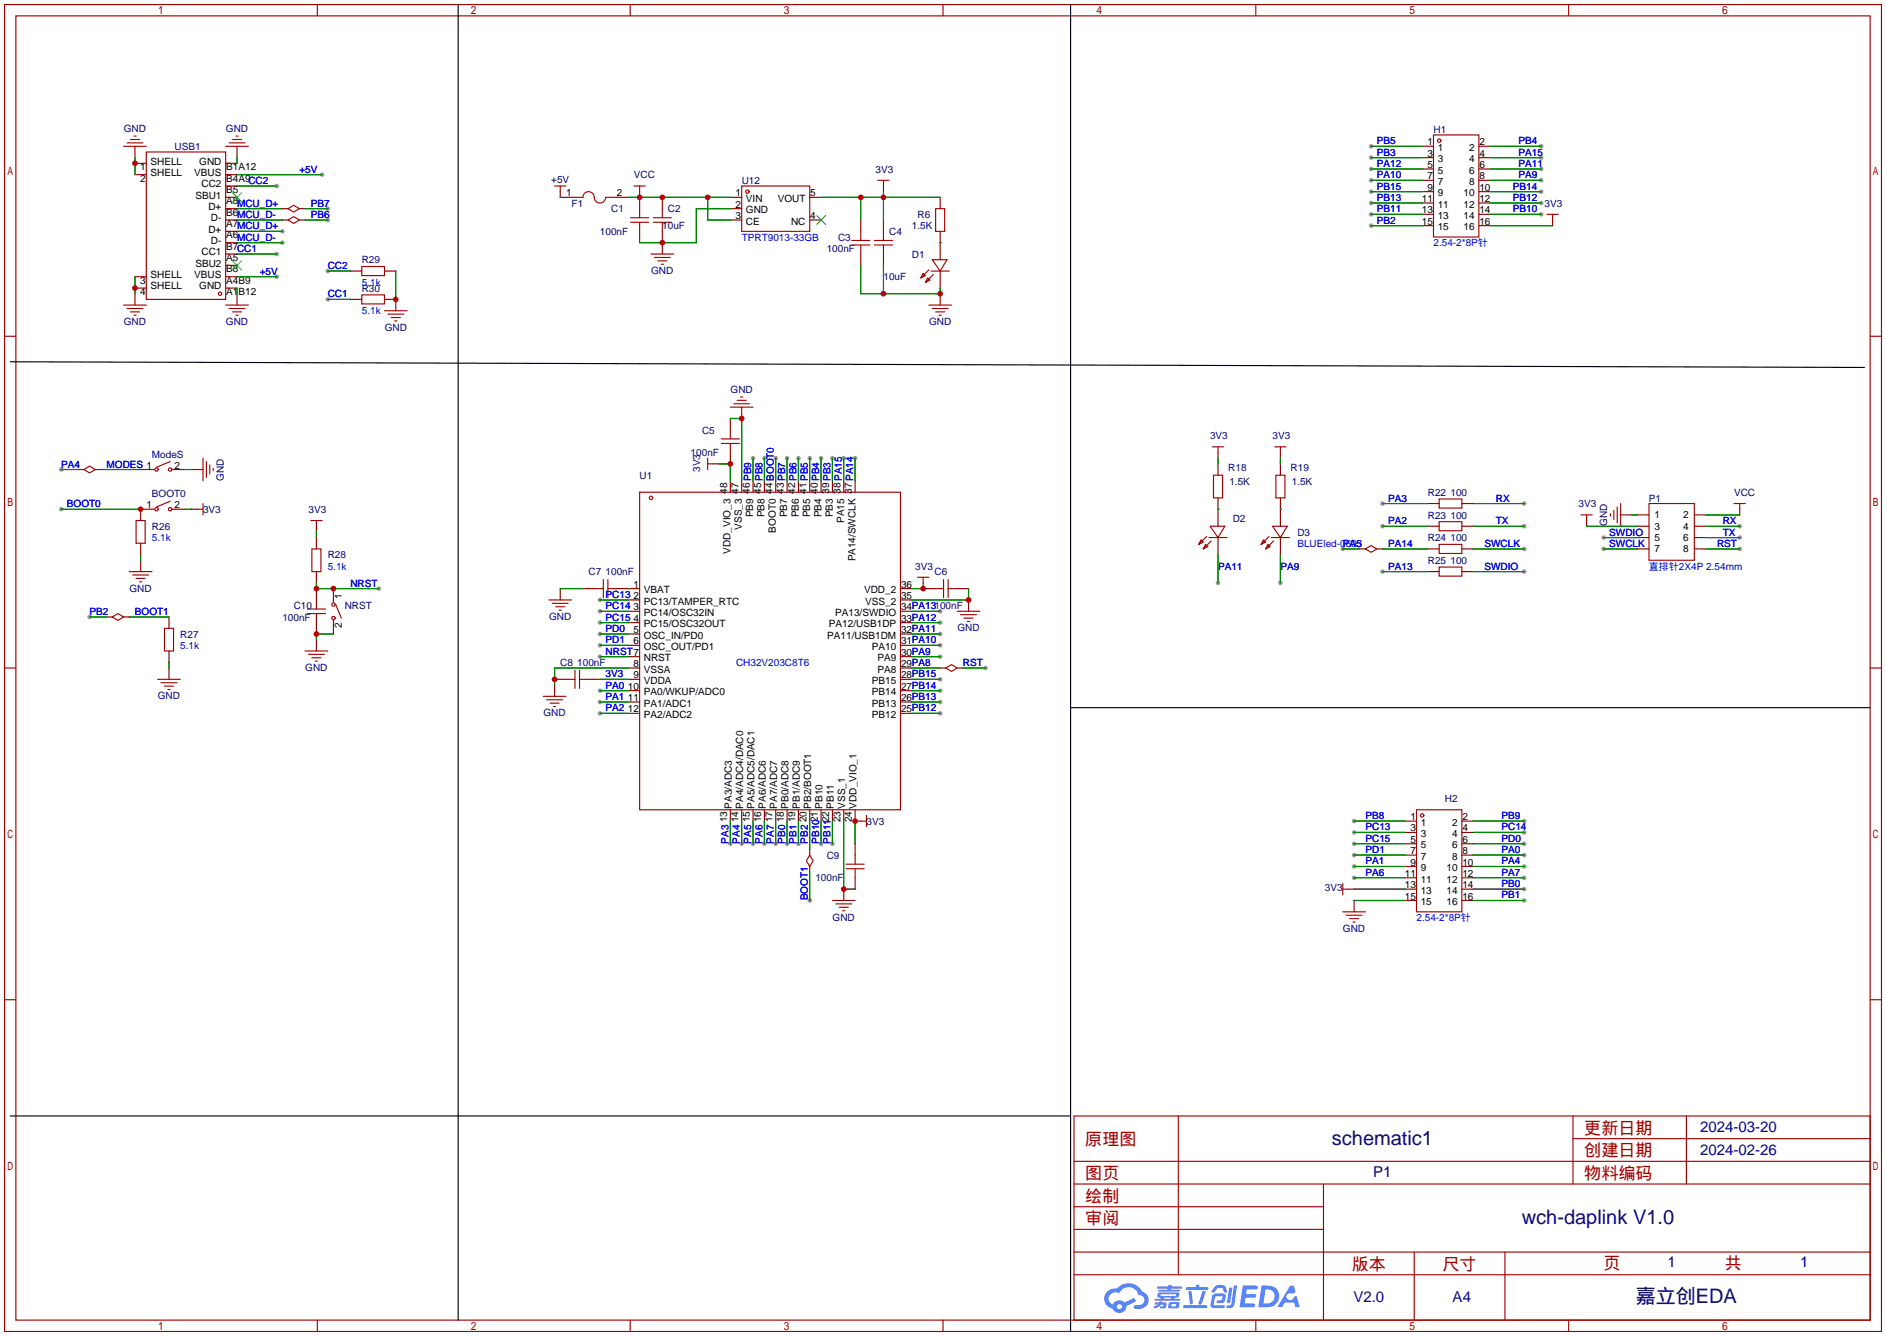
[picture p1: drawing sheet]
<svg xmlns="http://www.w3.org/2000/svg" width="422mm" height="299mm" viewBox="0 0 422 299" stroke-linecap="round" stroke-linejoin="round" font-family="sans-serif">
<g fill="#999">
<circle cx="62" cy="56.9" r=".51"/>
<circle cx="72.1" cy="39.1" r=".51"/>
<circle cx="63.2" cy="54.4" r=".51"/>
<circle cx="63.2" cy="51.8" r=".51"/>
<circle cx="62" cy="41.7" r=".51"/>
<circle cx="272.8" cy="130.6" r=".51"/>
<circle cx="286.8" cy="130.6" r=".51"/>
<circle cx="73.4" cy="60.7" r=".51"/>
<circle cx="73.4" cy="67.1" r=".51"/>
<circle cx="62" cy="62" r=".51"/>
<circle cx="168.7" cy="102.6" r=".51"/>
<circle cx="171.2" cy="102.6" r=".51"/>
<circle cx="173.7" cy="102.6" r=".51"/>
<circle cx="176.3" cy="102.6" r=".51"/>
<circle cx="178.8" cy="102.6" r=".51"/>
<circle cx="181.4" cy="102.6" r=".51"/>
<circle cx="183.9" cy="102.6" r=".51"/>
<circle cx="186.4" cy="102.6" r=".51"/>
<circle cx="189" cy="102.6" r=".51"/>
<circle cx="191.5" cy="102.6" r=".51"/>
<circle cx="210.6" cy="136.9" r=".51"/>
<circle cx="210.6" cy="139.4" r=".51"/>
<circle cx="210.6" cy="142" r=".51"/>
<circle cx="210.6" cy="144.5" r=".51"/>
<circle cx="210.6" cy="147.1" r=".51"/>
<circle cx="210.6" cy="152.1" r=".51"/>
<circle cx="210.6" cy="154.7" r=".51"/>
<circle cx="210.6" cy="157.2" r=".51"/>
<circle cx="210.6" cy="159.8" r=".51"/>
<circle cx="134.4" cy="134.4" r=".51"/>
<circle cx="134.4" cy="136.9" r=".51"/>
<circle cx="134.4" cy="139.4" r=".51"/>
<circle cx="134.4" cy="142" r=".51"/>
<circle cx="134.4" cy="144.5" r=".51"/>
<circle cx="134.4" cy="154.7" r=".51"/>
<circle cx="134.4" cy="157.2" r=".51"/>
<circle cx="134.4" cy="159.8" r=".51"/>
<circle cx="134.4" cy="147.1" r=".51"/>
<circle cx="163.6" cy="189" r=".51"/>
<circle cx="166.1" cy="189" r=".51"/>
<circle cx="168.7" cy="189" r=".51"/>
<circle cx="171.2" cy="189" r=".51"/>
<circle cx="173.7" cy="189" r=".51"/>
<circle cx="176.3" cy="189" r=".51"/>
<circle cx="178.8" cy="189" r=".51"/>
<circle cx="183.9" cy="189" r=".51"/>
<circle cx="186.4" cy="189" r=".51"/>
<circle cx="181.4" cy="201.7" r=".51"/>
<circle cx="13.7" cy="105.2" r=".51"/>
<circle cx="13.7" cy="114" r=".51"/>
<circle cx="20.1" cy="138.2" r=".51"/>
<circle cx="73.4" cy="46.7" r=".51"/>
<circle cx="73.4" cy="49.3" r=".51"/>
<circle cx="309.6" cy="112.8" r=".51"/>
<circle cx="341.4" cy="112.8" r=".51"/>
<circle cx="309.6" cy="117.9" r=".51"/>
<circle cx="341.4" cy="117.9" r=".51"/>
<circle cx="341.4" cy="122.9" r=".51"/>
<circle cx="309.6" cy="128" r=".51"/>
<circle cx="341.4" cy="128" r=".51"/>
<circle cx="220.7" cy="149.6" r=".51"/>
<circle cx="300.7" cy="122.9" r=".51"/>
<circle cx="359.2" cy="120.4" r=".51"/>
<circle cx="359.2" cy="122.9" r=".51"/>
<circle cx="389.6" cy="117.9" r=".51"/>
<circle cx="389.6" cy="120.4" r=".51"/>
<circle cx="389.6" cy="122.9" r=".51"/>
<circle cx="307.1" cy="32.8" r=".51"/>
<circle cx="307.1" cy="35.3" r=".51"/>
<circle cx="307.1" cy="37.8" r=".51"/>
<circle cx="307.1" cy="40.4" r=".51"/>
<circle cx="307.1" cy="42.9" r=".51"/>
<circle cx="307.1" cy="45.5" r=".51"/>
<circle cx="307.1" cy="48" r=".51"/>
<circle cx="307.1" cy="50.5" r=".51"/>
<circle cx="345.2" cy="32.8" r=".51"/>
<circle cx="345.2" cy="35.3" r=".51"/>
<circle cx="345.2" cy="37.8" r=".51"/>
<circle cx="345.2" cy="40.4" r=".51"/>
<circle cx="345.2" cy="42.9" r=".51"/>
<circle cx="345.2" cy="45.5" r=".51"/>
<circle cx="345.2" cy="48" r=".51"/>
<circle cx="303.3" cy="183.9" r=".51"/>
<circle cx="303.3" cy="186.4" r=".51"/>
<circle cx="303.3" cy="189" r=".51"/>
<circle cx="303.3" cy="191.5" r=".51"/>
<circle cx="303.3" cy="194.1" r=".51"/>
<circle cx="303.3" cy="196.6" r=".51"/>
<circle cx="341.4" cy="183.9" r=".51"/>
<circle cx="341.4" cy="186.4" r=".51"/>
<circle cx="341.4" cy="189" r=".51"/>
<circle cx="341.4" cy="191.5" r=".51"/>
<circle cx="341.4" cy="194.1" r=".51"/>
<circle cx="341.4" cy="196.6" r=".51"/>
<circle cx="341.4" cy="199.1" r=".51"/>
<circle cx="341.4" cy="201.7" r=".51"/>
<circle cx="84.8" cy="131.8" r=".51"/>
</g>
<g fill="none" stroke="#a10000" stroke-width=".25">
<path d="M1 1h420.4v297.2h-420.4zM3.6 3.6h415.2v292.1h-415.2zM71.1 1v2.6M141.1 1v2.6M211.2 1v2.6M281.3 1v2.6M351.3 1v2.6M1 75.3h2.6M418.8 75.3h2.6M1 149.6h2.6M418.8 149.6h2.6M1 223.9h2.6"/>
<path d="M418.8 223.9h2.6M240.5 249.9h178.3v45.8h-178.3zM263.9 249.9v35.6M352.3 249.9v15.3M352.3 255h66.5M377.7 249.9v15.3M240.5 270.3h55.9M240.5 265.2h178.3M240.5 275.3h55.9M240.5 260.1h178.3M296.4 265.2v30.5M71.1 295.7v2.5"/>
<path d="M141.1 295.7v2.5M211.2 295.7v2.5M240.5 285.5h178.3M240.5 280.4h178.3M281.3 295.7v2.5M316.7 280.4v15.3M337.1 280.4v15.3M351.3 295.7v2.5"/>
</g>
<g fill="#5487ff">
<path d="M278.4 287.9h2.6a.48 .48 0 0 1 .7 .4 .48 .48 0 0 1-.7 .5h-1.8l-.1 1h1.9a.43 .43 0 0 1 .4 .5 .43 .43 0 0 1-.5 .3h-1.9l-.2 1.3h1.6a.45 .45 0 0 1 .6 .2 .45 .45 0 0 1-.1 .6l-3.3 .1z"/>
<path d="M288.9 288h.9l.4 1.4-.8 .4a.84 .84 0 0 0-1.2 .2 .84 .84 0 0 0 .3 1.2 .84 .84 0 0 0 1.2-.4l.1-.3 .6-.3 .7 2.5h-1l-.3-1h-2l-.6 1h-1.1z"/>
<path d="M275.3 288.4h.7l-.5 3.2a.36 .36 0 0 1-.3 .3 .36 .36 0 0 1-.4-.4z"/>
<path d="M276.4 287.9h.7l-.6 4.3a1.13 1.13 0 0 1-1.8 .6l.2-.4 .7-.1 .2-.2z"/>
<path d="M272.1 288.2l.6-.4h1a.77 .77 0 0 1 .8 .6l.3 .9-.1 .2h-.6l-.2-.9-.3-.1h-.9l-.7 1-.7-.1z"/>
<path d="M271.6 290l.6-.3h1.7a.81 .81 0 0 1 .6 .5 .81 .81 0 0 1-.1 .9 .81 .81 0 0 1-.9 .8h-.7a.32 .32 0 0 1-.3-.4 .32 .32 0 0 1 .4-.3h.7l.2-.9-1.6 .1-.4 1.9h2.2a.32 .32 0 0 1 .3 .4 .32 .32 0 0 1-.4 .3l-2.2-.1-.5-.3-.1-.5z"/>
<path d="M265.1 292.3h5a.33 .33 0 0 1 .3 .4 .33 .33 0 0 1-.4 .3h-4.8l-.2-.2z"/>
<path d="M269.3 289.1h.8l-.7 2a.98 .98 0 0 1-.7 1.1l-.3-.3z"/>
<path d="M266.2 289.2h.7l.3 2.6a.34 .34 0 0 1-.3 .3 .34 .34 0 0 1-.4-.2z"/>
<path d="M265.7 288.3h2.1l.3-.6h.5l-.1 .6h1.8a.32 .32 0 0 1 .4 .3 .32 .32 0 0 1-.4 .3h-4.5l-.2-.1z"/>
<path d="M258.7 291.7h.9l.1-.2h.6v.2h.8l.2 .2-.2 .9-1.3 .2v-.4h.7l.1-.4a.68 .68 0 0 0-1 .4l-1.1 .4-.2-.4 1-.4h-.7z"/>
<path d="M259.2 288.1h2.4l.1-.3h.7v.3h2.1l.3 .3-.3 .2h-2.2v.3h1.8l.2 .2-.2 .2h-4.6v-.4h2v-.3h-2.2l-.2-.1z"/>
<path d="M282.6 287.9l-.8 4.9h1.7a2.5 2.5 0 0 0 3-2.5 2.5 2.5 0 0 0-3.1-2.4zM283.4 288.8a1.65 1.65 0 0 1 2.1 1.6 1.65 1.65 0 0 1-2.2 1.5h-.3z"/>
<path d="M259.4 289.7l-.2 .7 .7 .2 .1 .3h-1.3l.1 .4h5.3l.3-.2-.2-.2h-1.2l.2-.3a.7 .7 0 0 0 .8-.2 .7 .7 0 0 0 0-.9h-4.2zM260 289.9l3.4 .1-.2 .2h-3.2zM260.7 290.6h1.7l-.2 .3h-1.4z"/>
<path d="M261.8 291.8a1.05 1.05 0 0 0 0 1.2 2.91 2.91 0 0 0 2.2-.2 .98 .98 0 0 0 0-1.2h-1.7zM262.4 292.1l.9-.1 .1 .4-.3 .2h-.8z"/>
<path d="M248.1 289.2a2.23 2.23 0 0 0-.7 2.3 2.23 2.23 0 0 0 1.8 1.6 1.58 1.58 0 0 0 1.8 .9 1.58 1.58 0 0 0 1.3-1.5l2.2-1-.5-.8-2.1 1a1.65 1.65 0 0 0-2.7 .5 1.47 1.47 0 0 1-.7-2.1 1.47 1.47 0 0 1 2.2-.4 2.3 2.3 0 0 1 2.3-1.4 2.3 2.3 0 0 1 2 1.8 1.12 1.12 0 0 1 1.3 1 1.12 1.12 0 0 1-1.1 1.2h-.7a.45 .45 0 0 0-.6 .3 .45 .45 0 0 0 .4 .6 2.21 2.21 0 0 0 2.3-.6 2.21 2.21 0 0 0 .5-2.3 2.13 2.13 0 0 0-1.3-1 3.3 3.3 0 0 0-5.6-.7l-1.1 .1zM250.1 292.7a.6 .6 0 0 1 1.2 0 .6 .6 0 0 1-1.2 0z"/>
</g>
<g fill="none" stroke="#a10000" stroke-width=".25">
<path d="M27.7 32.8h5.1M28.4 32h3.6M29.2 31.2h2M30 30.5h.5M32.8 34h17.7v33.1h-17.7zM50.5 32.8h5.1M51.3 32h3.6M52.1 31.2h2M52.8 30.5h.5M321.1 30.2h10.1v22.9h-10.1zM64.5 46.7l1.3-.7 1.3 .7-1.3 .8zM64.5 49.3l1.3-.8 1.3 .8-1.3 .7z"/>
<path d="M81 59.7h5.1v2h-5.1zM124.2 41.7h2.5M125.5 41.7v1.2M128 44.2h2.6a1.33 1.33 0 0 1 1.5-1.3 1.33 1.33 0 0 1 1.1 1.7 1.27 1.27 0 0 0 1.4 .8 1.27 1.27 0 0 0 1-1.2h2.6M141.2 49.8h4.1M141.2 48.8h4.1M142 41.7h2.5M143.3 41.7v1.2M143.3 46.7v2.1M143.3 49.8v2M145.8 56.9h5.1M146.3 49.8h4.1"/>
<path d="M146.3 48.8h4.1M146.6 57.7h3.5M147.3 58.4h2.1M148.1 59.2h.5M148.3 46.7v2.1M148.3 49.8v2M166.1 41.7h15.3v10.1h-15.3zM190.8 54.9h4M190.8 53.8h4M192.8 51.8v2M192.8 54.9v2M195.8 54.9h4.1"/>
<path d="M195.8 53.8h4.1M196.6 40.4h2.5M197.9 40.4v1.3M197.9 51.8v2M197.9 54.9v2M208.8 58.2h3.3l-1.5 2.5zM209.5 46.7h2.1v5.1h-2.1zM346.5 48h2.5M347.7 48v1.3M27.7 68.3h5.1M28.4 69.1h3.6M29.2 69.9h2"/>
<path d="M30 70.6h.5M50.5 68.3h5.1M51.3 69.1h3.6M52.1 69.9h2M52.8 70.6h.5M81 66h5.1v2.1h-5.1zM86.1 69.6h5.1M86.9 70.4h3.5M87.6 71.1h2.1M88.4 71.9h.5M206.8 61.2l.5 .5-1.1 .5zM207.8 62.2l.5 .5-1 .5z"/>
<path d="M208 68.3h5.1M208 60.5l-1.8 1.7M208.5 60.7h4.1M208.8 69.1h3.5M209 61.5l-1.7 1.7M209.5 69.9h2.1M210.3 70.6h.5M161.5 99.3h4.1M161.5 98.3h4.1M163.6 96.3v2M163.6 99.3v2M163.6 91.2h5.1"/>
<path d="M164.3 90.4h3.6M165.1 89.7h2M165.9 88.9h.5M18.8 105.2l1.3-.8 1.2 .8-1.2 .7zM30.5 116.6h2v5.1h-2zM34 105.2h.5M34 114h.5M38.1 103.4l-3 1.2M38.1 112.3l-3 1.2M38.6 105.2h.5M38.6 114h.5M44.2 114h1.3"/>
<path d="M45.5 102.6v5.1M45.5 112.8v2.5M46.2 103.4v3.5M47 104.1v2.1M47.8 104.9v.5M69.6 116.6h2.5M70.9 116.6v1.3M143.3 110.2h58.4v71.2h-58.4zM158.5 102.6v2.6M158.5 103.9h1.3M271 117.9h3.3l-1.5 2.5zM271.5 100.1h2.6"/>
<path d="M271.8 106.4h2v5.1h-2zM272.8 100.1v1.2M285 117.9h3.3l-1.5 2.5zM285.5 100.1h2.5M285.8 106.4h2v5.1h-2zM286.8 100.1v1.2M322.3 111.8h5.1v2h-5.1zM322.3 116.8h5.1v2.1h-5.1zM354.1 115.3h2.5M355.3 115.3v1.3M360.7 115.1v.5M361.4 114.3v2"/>
<path d="M362.2 113.5v3.6M363 112.8v5.1M369.3 112.8h10.2v12.7h-10.2zM388.4 112.8h2.5M389.6 112.8v1.2M25.1 138.2l1.3-.8 1.3 .8-1.3 .7zM29 128h5M29.7 128.8h3.6M30.5 129.5h2M31.2 130.3h.5M68.8 136.4h4.1M68.8 137.4h4.1"/>
<path d="M69.8 122.9h2.1v5.1h-2.1zM70.9 134.4v2M70.9 137.4v2M74.7 134.4v.5M74.7 138.9v.5M75.2 135.4l1.3 3M122.9 134.4h5.1M123.7 135.1h3.6M124.5 135.9h2M125.2 136.7h.5M133.1 131.8h2M135.1 129.8v4.1"/>
<path d="M136.1 131.8h2.1M136.1 129.8v4.1M205.5 129.3h2.5M206.8 129.3v1.3M209.3 131.8h2M211.3 129.8v4.1M212.3 131.8h2.1M212.3 129.8v4.1M214.4 136.9h5.1M215.1 137.7h3.6M215.9 138.4h2M216.7 139.2h.5"/>
<path d="M269 120.9l.5 .5-1 .5zM270 121.9l.5 .5-1 .5zM270.3 120.1l-1.8 1.8M270.8 120.4h4M271.3 121.2l-1.8 1.7M283 120.9l.5 .5-1.1 .5zM284 121.9l.5 .5-1 .5zM284.2 120.1l-1.8 1.8M284.7 120.4h4.1M285.2 121.2l-1.7 1.7M305.8 122.9l1.3-.7 1.3 .7-1.3 .8zM322.3 121.9h5.1v2.1h-5.1z"/>
<path d="M322.3 127h5.1v2h-5.1zM35.3 152.1h5.1M36.1 152.9h3.5M36.8 140.7h2.1v5.1h-2.1zM36.8 153.7h2.1M37.6 154.4h.5M68.3 145.8h5.1M69.1 146.6h3.5M69.8 147.3h2.1M70.6 148.1h.5M121.7 156h5M122.4 156.7h3.6"/>
<path d="M123.2 157.5h2M124 158.2h.5M126.7 152.1h2.1M128.8 150.1v4.1M129.8 150.1v4.1M129.8 152.1h2M211.8 149.6l1.3-.8 1.3 .8-1.3 .8zM181.4 191.5l.7 1.3-.7 1.3-.8-1.3zM189.5 194.6h4M189.5 193.5h4M191.5 191.5v2M191.5 194.6v2"/>
<path d="M192.8 183.9h1.3M194.1 182.6v2.6M300.7 197.9v2.5M300.7 199.1h1.3M317.2 181.4h10.2v22.8h-10.2zM186.4 201.7h5.1M187.2 202.4h3.6M188 203.2h2M188.7 204h.5M300.7 204.2h5.1M301.5 205h3.6M302.3 205.7h2"/>
<path d="M303 206.5h.5"/>
<circle cx="322.3" cy="31.5" r=".38"/>
<circle cx="167.4" cy="42.9" r=".38"/>
<circle cx="49.3" cy="65.8" r=".38"/>
<circle cx="35.1" cy="114" r=".38"/>
<circle cx="35.1" cy="105.2" r=".38"/>
<circle cx="38.1" cy="114" r=".38"/>
<circle cx="38.1" cy="105.2" r=".38"/>
<circle cx="145.8" cy="111.5" r=".38"/>
<circle cx="74.7" cy="135.4" r=".38"/>
<circle cx="74.7" cy="138.4" r=".38"/>
<circle cx="318.5" cy="182.6" r=".38"/>
</g>
<g fill="none" stroke="#870000" stroke-width=".25">
<path d="M30.2 39.1h2.6M30.2 36.6h2.6M30.2 32.8v2.5M50.5 39.1h2.6M50.5 36.6h2.6M53.1 32.8v2.5M318.5 32.8h2.6M318.5 35.3h2.6M318.5 37.8h2.6M331.2 32.8h2.6M331.2 35.3h2.6M331.2 37.8h2.6"/>
<path d="M50.5 59.4h2.6M50.5 56.9h2.6M50.5 54.4h2.6M50.5 51.8h2.6M50.5 49.3h2.6M50.5 46.7h2.6M50.5 44.2h2.6M50.5 41.7h2.6M63.2 49.3h1.3M63.2 46.7h1.3M67.1 49.3h1.2M67.1 46.7h1.2"/>
<path d="M125.5 42.9v1.3h2.5M138.2 44.2h2.5M143.3 42.9v3.8M143.3 51.8v2.6M148.3 44.2v2.5M148.3 51.8v5.1M163.6 49.3h2.5M163.6 46.7h2.5M163.6 44.2h2.5M181.4 49.3h2.5M181.4 44.2h2.5M192.8 49.3v2.5"/>
<path d="M192.8 56.9v2.5M197.9 41.7v1.2M197.9 49.3v2.5M197.9 56.9v2.5M210.6 44.2v2.5M210.6 51.8v6.4M318.5 50.5h2.6M318.5 48h2.6M318.5 45.5h2.6M318.5 40.4h2.6M318.5 42.9h2.6M331.2 50.5h2.6"/>
<path d="M331.2 48h2.6M331.2 45.5h2.6M331.2 40.4h2.6M331.2 42.9h2.6M347.7 49.3v1.2M30.2 64.5h2.6M30.2 62h2.6M30.2 65.8v2.5M50.5 64.5h2.6M50.5 62h2.6M53.1 65.8v2.5M78.5 60.7h2.5"/>
<path d="M78.5 67.1h2.5M86.1 67.1h2.5v2.5M86.1 60.7h2.5M210.6 60.7v3.8M210.6 65.8v2.5M163.6 93.7v2.6M166.1 91.2v2.5M17.5 105.2h1.3M21.3 105.2h1.3M31.5 105.2h2.5M34 114h-2.5v2.6M39.1 105.2h2.6"/>
<path d="M39.1 114h2.6M42.9 105.2h2.6M42.9 114h1.3M70.9 117.9v1.2M159.8 103.9h1.2M163.6 101.3v2.6M163.6 107.7v2.5M166.1 107.7v2.5M168.7 107.7v2.5M171.2 107.7v2.5M173.7 107.7v2.5M176.3 107.7v2.5"/>
<path d="M178.8 107.7v2.5M181.4 107.7v2.5M183.9 107.7v2.5M186.4 107.7v2.5M189 107.7v2.5M191.5 107.7v2.5M272.8 101.3v1.3M272.8 103.9v2.5M272.8 111.5v6.4M286.8 101.3v1.3M286.8 103.9v2.5M286.8 111.5v6.4"/>
<path d="M319.8 112.8h2.5M319.8 117.9h2.5M327.4 112.8h2.5M327.4 117.9h2.5M355.3 116.6v1.3M363 115.3h2.5M366.8 117.9h2.5M366.8 115.3h2.5M379.5 117.9h2.5M379.5 115.3h2.5M389.6 114v1.3M23.9 138.2h1.2"/>
<path d="M27.7 138.2h1.3M31.5 121.7v2.5M31.5 125.5v2.5M37.8 138.2v2.5M70.9 120.4v2.5M70.9 128v2.6M70.9 131.8v2.6M70.9 139.4v2.6M74.7 131.8v2.6M74.7 139.4v2.6M125.5 131.8v2.6M130.6 131.8h2.5"/>
<path d="M138.2 131.8h5.1M140.7 134.4h2.6M140.7 136.9h2.6M140.7 139.4h2.6M201.7 131.8h2.5M201.7 134.4h2.5M201.7 136.9h2.5M201.7 139.4h2.5M206.8 130.6v1.2h2.5M214.4 131.8h2.5M216.9 134.4v2.5M272.8 120.4v3.8"/>
<path d="M286.8 120.4v3.8M304.5 122.9h1.3M308.4 122.9h1.2M319.8 122.9h2.5M319.8 128h2.5M327.4 122.9h2.5M327.4 128h2.5M366.8 122.9h2.5M366.8 120.4h2.5M379.5 122.9h2.5M379.5 120.4h2.5M37.8 145.8v2.5"/>
<path d="M37.8 149.6v2.5M70.9 143.3v2.5M124.2 152.1h2.5M124.2 153.4v2.6M131.8 152.1h2.6M140.7 142h2.6M140.7 144.5h2.6M140.7 147.1h2.6M140.7 149.6h2.6M140.7 152.1h2.6M140.7 154.7h2.6M140.7 157.2h2.6"/>
<path d="M140.7 159.8h2.6M201.7 142h2.5M201.7 144.5h2.5M201.7 147.1h2.5M201.7 149.6h2.5M201.7 152.1h2.5M201.7 154.7h2.5M201.7 157.2h2.5M201.7 159.8h2.5M210.6 149.6h1.2M214.4 149.6h1.2M163.6 181.4v2.5"/>
<path d="M166.1 181.4v2.5M168.7 181.4v2.5M171.2 181.4v2.5M173.7 181.4v2.5M176.3 181.4v2.5M178.8 181.4v2.5M181.4 181.4v2.5M181.4 190.2v1.3M181.4 194.1v1.2M183.9 181.4v2.5M186.4 181.4v2.5M189 181.4v2.5"/>
<path d="M189 199.1v2.6M191.5 181.4v2.5h1.3M191.5 189v2.5M191.5 196.6v2.5M302 199.1h1.3M314.7 183.9h2.5M314.7 186.4h2.5M314.7 199.1h2.5M314.7 189h2.5M314.7 196.6h2.5M314.7 191.5h2.5M314.7 194.1h2.5"/>
<path d="M327.4 183.9h2.5M327.4 186.4h2.5M327.4 199.1h2.5M327.4 189h2.5M327.4 196.6h2.5M327.4 191.5h2.5M327.4 194.1h2.5M303.3 201.7v2.5M314.7 201.7h2.5M327.4 201.7h2.5"/>
</g>
<path d="M52.1 58.4l2 2.1M52.1 43.2l2 2M54.1 58.4l-2 2.1M54.1 43.2l-2 2M182.9 48.3l2 2M184.9 48.3l-2 2" fill="none" stroke="#3c3" stroke-width=".25"/>
<g fill="none" stroke="#008700" stroke-width=".25">
<path d="M30.2 35.3v3.8M53.1 39.1h19M53.1 35.3v1.3M307.1 32.8h11.4M307.1 35.3h11.4M307.1 37.8h11.4M333.8 32.8h11.4M333.8 35.3h11.4M333.8 37.8h11.4M53.1 56.9h8.9M53.1 54.4h10.1M53.1 51.8h10.1"/>
<path d="M53.1 41.7h8.9M53.1 49.3h10.1M53.1 46.7h10.1M68.3 49.3h5.1M68.3 46.7h5.1M125.5 44.2h.1M140.7 44.2h22.9M158.5 44.2v5.1h5.1M163.6 46.7h-7.6v7.7h-12.7M183.9 44.2h26.7M192.8 44.2v5.1M192.8 59.4v6.4h17.8v-1.3"/>
<path d="M197.9 42.9v6.4M197.9 59.4v6.4M210.6 54.4h.1M307.1 40.4h11.4M307.1 42.9h11.4M307.1 45.5h11.4M307.1 48h11.4M307.1 50.5h11.4M333.8 40.4h11.4M333.8 42.9h11.4M333.8 45.5h11.4M333.8 48h11.4"/>
<path d="M333.8 50.5h13.9M30.2 62v3.8M53.1 64.5v1.3M53.1 62h8.9M73.4 60.7h5.1M73.4 67.1h5.1M88.6 60.7v6.4M163.6 93.7h2.5v14M13.7 105.2h3.8M13.7 114h17.8M22.6 105.2h8.9M41.7 105.2h1.2"/>
<path d="M41.7 114h1.2M70.9 119.1v1.3M161 103.9h2.6v3.8M168.7 102.6v5.1M171.2 102.6v5.1M173.7 102.6v5.1M176.3 102.6v5.1M178.8 102.6v5.1M181.4 102.6v5.1M183.9 102.6v5.1M186.4 102.6v5.1M189 102.6v5.1"/>
<path d="M191.5 102.6v5.1M272.8 114h.1M272.8 102.6v1.3M286.8 114h.1M286.8 102.6v1.3M309.6 112.8h10.2M309.6 117.9h10.2M329.9 112.8h11.5M329.9 117.9h11.5M355.3 117.9h11.5M365.5 115.3h1.3M382 117.9h7.6"/>
<path d="M382 115.3h7.6M20.1 138.2h3.8M29 138.2h8.8M31.5 124.2v1.3M70.9 130.6v1.2h13.9M125.5 131.8h5.1M134.4 134.4h6.3M134.4 136.9h6.3M134.4 139.4h6.3M140.7 131.8h.1M204.2 131.8h2.6M204.2 136.9h6.4"/>
<path d="M204.2 139.4h6.4M216.9 131.8v2.6h-12.7M272.8 124.2v6.4M286.8 124.2v6.4M300.7 122.9h3.8M309.6 122.9h10.2M309.6 128h10.2M329.9 122.9h11.5M329.9 128h11.5M359.2 122.9h7.6M359.2 120.4h7.6M382 122.9h7.6"/>
<path d="M382 120.4h7.6M37.8 148.3v1.3M74.7 142h-3.8v1.3M134.4 142h6.3M134.4 144.5h6.3M134.4 147.1h6.3M134.4 152.1h6.3M134.4 154.7h6.3M134.4 157.2h6.3M134.4 159.8h6.3M140.7 149.6h-16.5v3.8M204.2 142h6.4"/>
<path d="M204.2 144.5h6.4M204.2 147.1h6.4M204.2 149.6h6.4M204.2 152.1h6.4M204.2 154.7h6.4M204.2 157.2h6.4M204.2 159.8h6.4M215.6 149.6h5.1M163.6 183.9v5.1M166.1 183.9v5.1M168.7 183.9v5.1M171.2 183.9v5.1"/>
<path d="M173.7 183.9v5.1M176.3 183.9v5.1M178.8 183.9v5.1M181.4 183.9v6.3M181.4 195.3v6.4M183.9 183.9v5.1M186.4 183.9v5.1M189 183.9v15.2h2.5M191.5 183.9v5.1M303.3 199.1h11.4M303.3 183.9h11.4M303.3 186.4h11.4"/>
<path d="M303.3 189h11.4M303.3 191.5h11.4M303.3 194.1h11.4M303.3 196.6h11.4M329.9 199.1h11.5M329.9 183.9h11.5M329.9 186.4h11.5M329.9 189h11.5M329.9 191.5h11.5M329.9 194.1h11.5M329.9 196.6h11.5M303.3 201.7h11.4"/>
<path d="M329.9 201.7h11.5"/>
</g>
<path d="M102.6 1v294.7M239.8 1v297.2M2.3 81l415.3 1.3M239.8 158.5h179M2.3 249.9h237.5" fill="none" stroke="#000" stroke-width=".25"/>
<g fill="#c00">
<circle cx="30.2" cy="36.6" r=".63"/>
<circle cx="30.2" cy="64.5" r=".63"/>
<circle cx="163.6" cy="103.9" r=".63"/>
<circle cx="206.8" cy="131.8" r=".63"/>
<circle cx="166.1" cy="93.7" r=".63"/>
<circle cx="216.9" cy="134.4" r=".63"/>
<circle cx="124.2" cy="152.1" r=".63"/>
<circle cx="189" cy="199.1" r=".63"/>
<circle cx="191.5" cy="183.9" r=".63"/>
<circle cx="31.5" cy="114" r=".63"/>
<circle cx="70.9" cy="142" r=".63"/>
<circle cx="143.3" cy="44.2" r=".63"/>
<circle cx="148.3" cy="44.2" r=".63"/>
<circle cx="158.5" cy="44.2" r=".63"/>
<circle cx="148.3" cy="54.4" r=".63"/>
<circle cx="197.9" cy="44.2" r=".63"/>
<circle cx="192.8" cy="44.2" r=".63"/>
<circle cx="210.6" cy="65.8" r=".63"/>
<circle cx="197.9" cy="65.8" r=".63"/>
<circle cx="88.6" cy="67.1" r=".63"/>
<circle cx="74.7" cy="131.8" r=".63"/>
<circle cx="70.9" cy="131.8" r=".63"/>
</g>
<g font-size="4.5" fill="#000080">
<text x="298.3" y="256.4">schematic1</text>
<text x="340.8" y="274.1">wch-daplink V1.0</text>
<text x="366.4" y="291.9">嘉立创EDA</text>
</g>
<g font-size="3.8" fill="#a00000">
<text x="243.1" y="256.4">原理图</text>
<text x="354.8" y="253.9">更新日期</text>
<text x="354.8" y="259">创建日期</text>
<text x="243.1" y="269.1">绘制</text>
<text x="243.1" y="264">图页</text>
<text x="354.8" y="264">物料编码</text>
<text x="243.1" y="274.2">审阅</text>
<text x="302.8" y="284.4">版本</text>
<text x="323.1" y="284.4">尺寸</text>
<text x="359.2" y="284.1">页</text>
<text x="386.3" y="284.1">共</text>
</g>
<g font-size="3.4" fill="#000080">
<text x="380.7" y="253.5">2024-03-20</text>
<text x="307.6" y="263.6">P1</text>
<text x="380.7" y="258.6">2024-02-26</text>
<text x="373.5" y="283.7">1</text>
<text x="403.2" y="283.7">1</text>
<text x="303.1" y="291.6">V2.0</text>
<text x="325.3" y="291.6">A4</text>
</g>
<g font-size="2.2" fill="#000080">
<text x="27.7" y="29.6">GND</text>
<text x="50.6" y="29.6">GND</text>
<text x="321.1" y="29.8">H1</text>
<text x="39.1" y="33.6">USB1</text>
<text x="123.5" y="41.1">+5V</text>
<text x="142" y="39.9">VCC</text>
<text x="166.1" y="41.2">U12</text>
<text x="196.1" y="38.7">3V3</text>
<text x="128" y="46.3">F1</text>
<text x="136.9" y="47.6">C1</text>
<text x="149.6" y="47.6">C2</text>
<text x="345.9" y="46.3">3V3</text>
<text x="134.4" y="52.6">100nF</text>
<text x="148.3" y="51.4">10uF</text>
<text x="187.7" y="53.9">C3</text>
<text x="199.1" y="52.6">C4</text>
<text x="204.2" y="51.4">1.5K</text>
<text x="205.5" y="48.8">R6</text>
<text x="81" y="59">R29</text>
<text x="185.2" y="56.4">100nF</text>
<text x="204.2" y="57.7">D1</text>
<text x="81" y="65.3">R30</text>
<text x="145.8" y="61.4">GND</text>
<text x="197.9" y="62.8">10uF</text>
<text x="27.7" y="72.8">GND</text>
<text x="50.6" y="72.8">GND</text>
<text x="86.2" y="74.1">GND</text>
<text x="208.1" y="72.8">GND</text>
<text x="163.6" y="88">GND</text>
<text x="157.2" y="97.1">C5</text>
<text x="271" y="98.4">3V3</text>
<text x="285" y="98.4">3V3</text>
<text x="34" y="102.5">ModeS</text>
<text x="50.1" y="107.6" transform="rotate(-90 50.1 107.6)">GND</text>
<text x="143.3" y="107.2">U1</text>
<text x="154.7" y="102.2">100nF</text>
<text x="156.8" y="105.7" transform="rotate(-90 156.8 105.7)">3V3</text>
<text x="275.1" y="105.5">R18</text>
<text x="289.1" y="105.5">R19</text>
<text x="34" y="111.4">BOOT0</text>
<text x="275.3" y="108.5">1.5K</text>
<text x="289.3" y="108.5">1.5K</text>
<text x="319.8" y="111.1">R22</text>
<text x="324.9" y="111.1">100</text>
<text x="353.6" y="113.6">3V3</text>
<text x="369.3" y="112.3">P1</text>
<text x="388.4" y="111.1">VCC</text>
<text x="34" y="118.7">R26</text>
<text x="45.5" y="114.9">3V3</text>
<text x="69.1" y="114.9">3V3</text>
<text x="276.1" y="116.9">D2</text>
<text x="290.6" y="119.9">D3</text>
<text x="319.8" y="116.1">R23</text>
<text x="324.9" y="116.1">100</text>
<text x="360" y="117.8" transform="rotate(-90 360 117.8)">GND</text>
<text x="73.4" y="125">R28</text>
<text x="319.8" y="121.2">R24</text>
<text x="324.9" y="121.2">100</text>
<text x="131.8" y="128.8">C7</text>
<text x="135.6" y="128.8">100nF</text>
<text x="205" y="127.6">3V3</text>
<text x="209.3" y="128.8">C6</text>
<text x="319.8" y="126.3">R25</text>
<text x="324.9" y="126.3">100</text>
<text x="29" y="132.5">GND</text>
<text x="65.8" y="136.5">C10</text>
<text x="77.2" y="136.5">NRST</text>
<text x="40.4" y="142.8">R27</text>
<text x="63.2" y="139">100nF</text>
<text x="123" y="138.8">GND</text>
<text x="214.4" y="141.4">GND</text>
<text x="125.5" y="149.2">C8</text>
<text x="129.3" y="149.2">100nF</text>
<text x="68.4" y="150.3">GND</text>
<text x="35.4" y="156.6">GND</text>
<text x="121.7" y="160.4">GND</text>
<text x="323.6" y="179.6">H2</text>
<text x="194.1" y="184.7">3V3</text>
<text x="182.6" y="197.4">100nF</text>
<text x="185.2" y="192.3">C9</text>
<text x="296.7" y="199.7">3V3</text>
<text x="186.5" y="206.2">GND</text>
<text x="300.8" y="208.7">GND</text>
</g>
<g font-size="2.2" fill="#00f">
<text x="308.4" y="32.3">PB5</text>
<text x="308.4" y="34.9">PB3</text>
<text x="340.1" y="32.3">PB4</text>
<text x="340.1" y="34.9">PA15</text>
<text x="67.1" y="38.7">+5V</text>
<text x="308.4" y="37.4">PA12</text>
<text x="308.4" y="39.9">PA10</text>
<text x="340.1" y="37.4">PA11</text>
<text x="340.1" y="39.9">PA9</text>
<text x="69.6" y="46.3">PB7</text>
<text x="308.4" y="42.5">PB15</text>
<text x="308.4" y="45">PB13</text>
<text x="308.4" y="47.6">PB11</text>
<text x="338.8" y="42.5">PB14</text>
<text x="338.8" y="45">PB12</text>
<text x="338.8" y="47.6">PB10</text>
<text x="69.6" y="48.8">PB6</text>
<text x="166.1" y="53.9">TPRT9013-33GB</text>
<text x="308.4" y="50.1">PB2</text>
<text x="321.1" y="55.2">2.54-2*8P针</text>
<text x="58.2" y="61.5">+5V</text>
<text x="73.4" y="60.3">CC2</text>
<text x="81" y="64.1">5.1k</text>
<text x="73.4" y="66.6">CC1</text>
<text x="81" y="70.4">5.1k</text>
<text x="13.7" y="104.7">PA4</text>
<text x="23.9" y="104.7">MODES 1</text>
<text x="15" y="113.6">BOOT0</text>
<text x="310.9" y="112.3">PA3</text>
<text x="335" y="112.3">RX</text>
<text x="310.9" y="117.4">PA2</text>
<text x="335" y="117.4">TX</text>
<text x="360.4" y="119.9">SWDIO</text>
<text x="385.8" y="117.4">RX</text>
<text x="385.8" y="119.9">TX</text>
<text x="34" y="121.2">5.1k</text>
<text x="290.6" y="122.5">BLUEled-0603</text>
<text x="300.7" y="122.5">PA5</text>
<text x="310.9" y="122.5">PA14</text>
<text x="332.5" y="122.5">SWCLK</text>
<text x="360.4" y="122.5">SWCLK</text>
<text x="384.6" y="122.5">RST</text>
<text x="73.4" y="127.6">5.1k</text>
<text x="78.5" y="131.4">NRST</text>
<text x="272.8" y="127.6">PA11</text>
<text x="286.8" y="127.6">PA9</text>
<text x="310.9" y="127.6">PA13</text>
<text x="332.5" y="127.6">SWDIO</text>
<text x="369.3" y="127.6">直排针2X4P 2.54mm</text>
<text x="20.1" y="137.7">PB2</text>
<text x="30.2" y="137.7">BOOT1</text>
<text x="135.6" y="133.9">PC13</text>
<text x="135.6" y="136.5">PC14</text>
<text x="135.6" y="139">PC15</text>
<text x="135.6" y="141.5">PD0</text>
<text x="40.4" y="145.3">5.1k</text>
<text x="135.6" y="144.1">PD1</text>
<text x="135.6" y="146.6">NRST7</text>
<text x="164.8" y="149.2">CH32V203C8T6</text>
<text x="215.6" y="149.2">RST</text>
<text x="135.6" y="154.2">PA0</text>
<text x="135.6" y="151.7">3V3</text>
<text x="135.6" y="156.8">PA1</text>
<text x="135.6" y="159.3">PA2</text>
<text x="305.8" y="183.4">PB8</text>
<text x="305.8" y="186">PC13</text>
<text x="336.3" y="183.4">PB9</text>
<text x="336.3" y="186">PC14</text>
<text x="163.1" y="189" transform="rotate(-90 163.1 189)">PA3</text>
<text x="165.7" y="189" transform="rotate(-90 165.7 189)">PA4</text>
<text x="168.2" y="189" transform="rotate(-90 168.2 189)">PA5</text>
<text x="170.7" y="189" transform="rotate(-90 170.7 189)">PA6</text>
<text x="173.3" y="189" transform="rotate(-90 173.3 189)">PA7</text>
<text x="175.8" y="189" transform="rotate(-90 175.8 189)">PB0</text>
<text x="178.4" y="189" transform="rotate(-90 178.4 189)">PB1</text>
<text x="180.9" y="189" transform="rotate(-90 180.9 189)">PB2</text>
<text x="183.4" y="189" transform="rotate(-90 183.4 189)">PB1021</text>
<text x="186" y="189" transform="rotate(-90 186 189)">PB1122</text>
<text x="305.8" y="188.5">PC15</text>
<text x="305.8" y="191.1">PD1</text>
<text x="336.3" y="188.5">PD0</text>
<text x="336.3" y="191.1">PA0</text>
<text x="305.8" y="193.6">PA1</text>
<text x="305.8" y="196.1">PA6</text>
<text x="336.3" y="193.6">PA4</text>
<text x="336.3" y="196.1">PA7</text>
<text x="180.9" y="201.7" transform="rotate(-90 180.9 201.7)">BOOT1</text>
<text x="336.3" y="198.7">PB0</text>
<text x="336.3" y="201.2">PB1</text>
<text x="317.2" y="206.3">2.54-2*8P针</text>
</g>
<g font-size="2.2">
<text x="319.7" y="32.6">1</text>
<text x="319.7" y="35.1">3</text>
<text x="322" y="33.8">1</text>
<text x="329" y="33.8">2</text>
<text x="331.3" y="35.1">4</text>
<text x="331.3" y="32.6">2</text>
<text x="31.4" y="38.1">1</text>
<text x="31.4" y="40.7">2</text>
<text x="33.7" y="36.9">SHELL</text>
<text x="33.7" y="39.4">SHELL</text>
<text x="43.5" y="39.4">VBUS</text>
<text x="44.6" y="36.9">GND</text>
<text x="45.1" y="41.9">CC2</text>
<text x="50.7" y="40.7">B4A9CC2</text>
<text x="50.7" y="38.1">B1A12</text>
<text x="319.7" y="37.6">5</text>
<text x="319.7" y="40.2">7</text>
<text x="322" y="36.4">3</text>
<text x="322" y="38.9">5</text>
<text x="322" y="41.4">7</text>
<text x="329" y="41.4">8</text>
<text x="329" y="38.9">6</text>
<text x="329" y="36.4">4</text>
<text x="331.3" y="40.2">8</text>
<text x="331.3" y="37.6">6</text>
<text x="43.8" y="44.5">SBU1</text>
<text x="46.7" y="47">D+</text>
<text x="50.7" y="45.8">A8MCU_D+</text>
<text x="50.7" y="43.2">B5</text>
<text x="126.8" y="44">1</text>
<text x="138.2" y="44">2</text>
<text x="164.7" y="46.5">2</text>
<text x="164.7" y="44">1</text>
<text x="167.1" y="47.8">GND</text>
<text x="167.1" y="45.3">VIN</text>
<text x="174.2" y="45.3">VOUT</text>
<text x="181.5" y="44">5</text>
<text x="318.4" y="45.3">11</text>
<text x="318.4" y="47.8">13</text>
<text x="319.7" y="42.7">9</text>
<text x="322" y="44">9</text>
<text x="322" y="46.5">11</text>
<text x="327.8" y="46.5">12</text>
<text x="327.8" y="44">10</text>
<text x="331.3" y="47.8">14</text>
<text x="331.3" y="45.3">12</text>
<text x="331.3" y="42.7">10</text>
<text x="46.7" y="52.1">D+</text>
<text x="47.2" y="49.6">D-</text>
<text x="50.7" y="53.4">A6MCU_D-</text>
<text x="50.7" y="50.8">A7MCU_D+</text>
<text x="50.7" y="48.3">B6MCU_D-</text>
<text x="164.7" y="49.1">3</text>
<text x="167.1" y="50.3">CE</text>
<text x="177.2" y="50.3">NC</text>
<text x="181.5" y="49.1">4</text>
<text x="318.4" y="50.3">15</text>
<text x="322" y="49.1">13</text>
<text x="322" y="51.6">15</text>
<text x="327.8" y="51.6">16</text>
<text x="327.8" y="49.1">14</text>
<text x="331.3" y="50.3">16</text>
<text x="43.8" y="59.7">SBU2</text>
<text x="45.1" y="57.2">CC1</text>
<text x="47.2" y="54.6">D-</text>
<text x="50.7" y="58.5">A5</text>
<text x="50.7" y="55.9">B7CC1</text>
<text x="31.4" y="63.5">3</text>
<text x="33.7" y="62.3">SHELL</text>
<text x="33.7" y="64.8">SHELL</text>
<text x="43.5" y="62.3">VBUS</text>
<text x="44.6" y="64.8">GND</text>
<text x="50.7" y="63.5">A4B9</text>
<text x="50.7" y="61">B8</text>
<text x="31.4" y="66.1">4</text>
<text x="50.7" y="66.1">A1B12</text>
<text x="39.1" y="104.9">2</text>
<text x="32.8" y="113.8">1</text>
<text x="39.1" y="113.8">2</text>
<text x="162.9" y="110.6" transform="rotate(-90 162.9 110.6)">48</text>
<text x="165.4" y="110.6" transform="rotate(-90 165.4 110.6)">47</text>
<text x="168" y="110.6" transform="rotate(-90 168 110.6)">46 PB9</text>
<text x="170.5" y="110.6" transform="rotate(-90 170.5 110.6)">45 PB8</text>
<text x="173" y="110.6" transform="rotate(-90 173 110.6)">44 BOOT0</text>
<text x="175.6" y="110.6" transform="rotate(-90 175.6 110.6)">43 PB7</text>
<text x="178.1" y="110.6" transform="rotate(-90 178.1 110.6)">42 PB6</text>
<text x="180.7" y="110.6" transform="rotate(-90 180.7 110.6)">41 PB5</text>
<text x="183.2" y="110.6" transform="rotate(-90 183.2 110.6)">40 PB4</text>
<text x="185.7" y="110.6" transform="rotate(-90 185.7 110.6)">39 PB3</text>
<text x="188.3" y="110.6" transform="rotate(-90 188.3 110.6)">38 PA15</text>
<text x="190.8" y="110.6" transform="rotate(-90 190.8 110.6)">37 PA14</text>
<text x="166.2" y="118.6" transform="rotate(-90 166.2 118.6)">VSS_3</text>
<text x="168.7" y="115.9" transform="rotate(-90 168.7 115.9)">PB9</text>
<text x="171.3" y="115.9" transform="rotate(-90 171.3 115.9)">PB8</text>
<text x="173.8" y="119.3" transform="rotate(-90 173.8 119.3)">BOOT0</text>
<text x="176.3" y="115.9" transform="rotate(-90 176.3 115.9)">PB7</text>
<text x="178.9" y="115.9" transform="rotate(-90 178.9 115.9)">PB6</text>
<text x="181.4" y="115.9" transform="rotate(-90 181.4 115.9)">PB5</text>
<text x="184" y="115.9" transform="rotate(-90 184 115.9)">PB4</text>
<text x="186.5" y="115.9" transform="rotate(-90 186.5 115.9)">PB3</text>
<text x="189" y="117.1" transform="rotate(-90 189 117.1)">PA15</text>
<text x="370.6" y="116.1">1</text>
<text x="370.6" y="118.7">3</text>
<text x="377" y="116.1">2</text>
<text x="377" y="118.7">4</text>
<text x="163.6" y="124" transform="rotate(-90 163.6 124)">VDD_VIO_3</text>
<text x="191.6" y="125.7" transform="rotate(-90 191.6 125.7)">PA14/SWCLK</text>
<text x="370.6" y="121.2">5</text>
<text x="370.6" y="123.7">7</text>
<text x="377" y="121.2">6</text>
<text x="377" y="123.7">8</text>
<text x="141.9" y="131.6">1</text>
<text x="201.8" y="131.6">36</text>
<text x="76.5" y="134.1" transform="rotate(-90 76.5 134.1)">1</text>
<text x="141.9" y="134.2">2</text>
<text x="141.9" y="136.7">3</text>
<text x="144.2" y="132.9">VBAT</text>
<text x="144.2" y="135.4">PC13/TAMPER_RTC</text>
<text x="144.2" y="138">PC14/OSC32IN</text>
<text x="187" y="138">PA13/SWDIO</text>
<text x="193.5" y="132.9">VDD_2</text>
<text x="193.8" y="135.4">VSS_2</text>
<text x="201.8" y="134.2">35</text>
<text x="201.8" y="136.7">34PA13100nF</text>
<text x="76.5" y="140.7" transform="rotate(-90 76.5 140.7)">2</text>
<text x="141.9" y="139.2">4</text>
<text x="141.9" y="141.8">5</text>
<text x="144.2" y="140.5">PC15/OSC32OUT</text>
<text x="144.2" y="143">OSC_IN/PD0</text>
<text x="185.3" y="143">PA11/USB1DM</text>
<text x="185.7" y="140.5">PA12/USB1DP</text>
<text x="201.8" y="139.2">33PA12</text>
<text x="201.8" y="141.8">32PA11</text>
<text x="141.9" y="144.3">6</text>
<text x="141.9" y="149.4">8</text>
<text x="144.2" y="145.6">OSC_OUT/PD1</text>
<text x="144.2" y="148.1">NRST</text>
<text x="195.3" y="145.6">PA10</text>
<text x="196.5" y="148.1">PA9</text>
<text x="201.8" y="144.3">31PA10</text>
<text x="201.8" y="146.9">30PA9</text>
<text x="201.8" y="149.4">29PA8</text>
<text x="140.6" y="154.5">10</text>
<text x="141.9" y="151.9">9</text>
<text x="144.2" y="150.7">VSSA</text>
<text x="144.2" y="153.2">VDDA</text>
<text x="144.2" y="155.7">PA0/WKUP/ADC0</text>
<text x="195.3" y="153.2">PB15</text>
<text x="195.3" y="155.7">PB14</text>
<text x="196.5" y="150.7">PA8</text>
<text x="201.8" y="151.9">28PB15</text>
<text x="201.8" y="154.5">27PB14</text>
<text x="140.6" y="157">11</text>
<text x="140.6" y="159.6">12</text>
<text x="144.2" y="158.3">PA1/ADC1</text>
<text x="144.2" y="160.8">PA2/ADC2</text>
<text x="195.3" y="158.3">PB13</text>
<text x="195.3" y="160.8">PB12</text>
<text x="201.8" y="157">26PB13</text>
<text x="201.8" y="159.6">25PB12</text>
<text x="162.9" y="184.2" transform="rotate(-90 162.9 184.2)">13</text>
<text x="163.9" y="181.1" transform="rotate(-90 163.9 181.1)">PA3/ADC3</text>
<text x="165.4" y="184.2" transform="rotate(-90 165.4 184.2)">14</text>
<text x="166.4" y="181.1" transform="rotate(-90 166.4 181.1)">PA4/ADC4/DAC0</text>
<text x="168" y="184.2" transform="rotate(-90 168 184.2)">15</text>
<text x="169" y="181.1" transform="rotate(-90 169 181.1)">PA5/ADC5/DAC1</text>
<text x="170.5" y="184.2" transform="rotate(-90 170.5 184.2)">16</text>
<text x="171.5" y="181.1" transform="rotate(-90 171.5 181.1)">PA6/ADC6</text>
<text x="173" y="184.2" transform="rotate(-90 173 184.2)">17</text>
<text x="174" y="181.1" transform="rotate(-90 174 181.1)">PA7/ADC7</text>
<text x="175.6" y="184.2" transform="rotate(-90 175.6 184.2)">18</text>
<text x="176.6" y="181.1" transform="rotate(-90 176.6 181.1)">PB0/ADC8</text>
<text x="178.1" y="184.2" transform="rotate(-90 178.1 184.2)">19</text>
<text x="179.1" y="181.1" transform="rotate(-90 179.1 181.1)">PB1/ADC9</text>
<text x="180.7" y="184.2" transform="rotate(-90 180.7 184.2)">20</text>
<text x="181.7" y="181.1" transform="rotate(-90 181.7 181.1)">PB2/BOOT1</text>
<text x="184.2" y="181.1" transform="rotate(-90 184.2 181.1)">PB10</text>
<text x="186.7" y="181.1" transform="rotate(-90 186.7 181.1)">PB11</text>
<text x="188.3" y="184.2" transform="rotate(-90 188.3 184.2)">23</text>
<text x="189.3" y="181.1" transform="rotate(-90 189.3 181.1)">VSS_1</text>
<text x="190.8" y="184.2" transform="rotate(-90 190.8 184.2)">24</text>
<text x="191.8" y="181.1" transform="rotate(-90 191.8 181.1)">VDD_VIO_1</text>
<text x="315.9" y="183.7">1</text>
<text x="318.2" y="185">1</text>
<text x="325.2" y="185">2</text>
<text x="327.5" y="183.7">2</text>
<text x="315.9" y="186.2">3</text>
<text x="315.9" y="188.8">5</text>
<text x="315.9" y="191.3">7</text>
<text x="318.2" y="187.5">3</text>
<text x="318.2" y="190">5</text>
<text x="325.2" y="190">6</text>
<text x="325.2" y="187.5">4</text>
<text x="327.5" y="191.3">8</text>
<text x="327.5" y="188.8">6</text>
<text x="327.5" y="186.2">4</text>
<text x="314.6" y="196.4">11</text>
<text x="315.9" y="193.8">9</text>
<text x="318.2" y="192.6">7</text>
<text x="318.2" y="195.1">9</text>
<text x="318.2" y="197.7">11</text>
<text x="324" y="197.7">12</text>
<text x="324" y="195.1">10</text>
<text x="325.2" y="192.6">8</text>
<text x="327.5" y="196.4">12</text>
<text x="327.5" y="193.8">10</text>
<text x="314.6" y="198.9">13</text>
<text x="314.6" y="201.5">15</text>
<text x="318.2" y="200.2">13</text>
<text x="318.2" y="202.7">15</text>
<text x="324" y="202.7">16</text>
<text x="324" y="200.2">14</text>
<text x="327.5" y="201.5">16</text>
<text x="327.5" y="198.9">14</text>
</g>
</svg>
